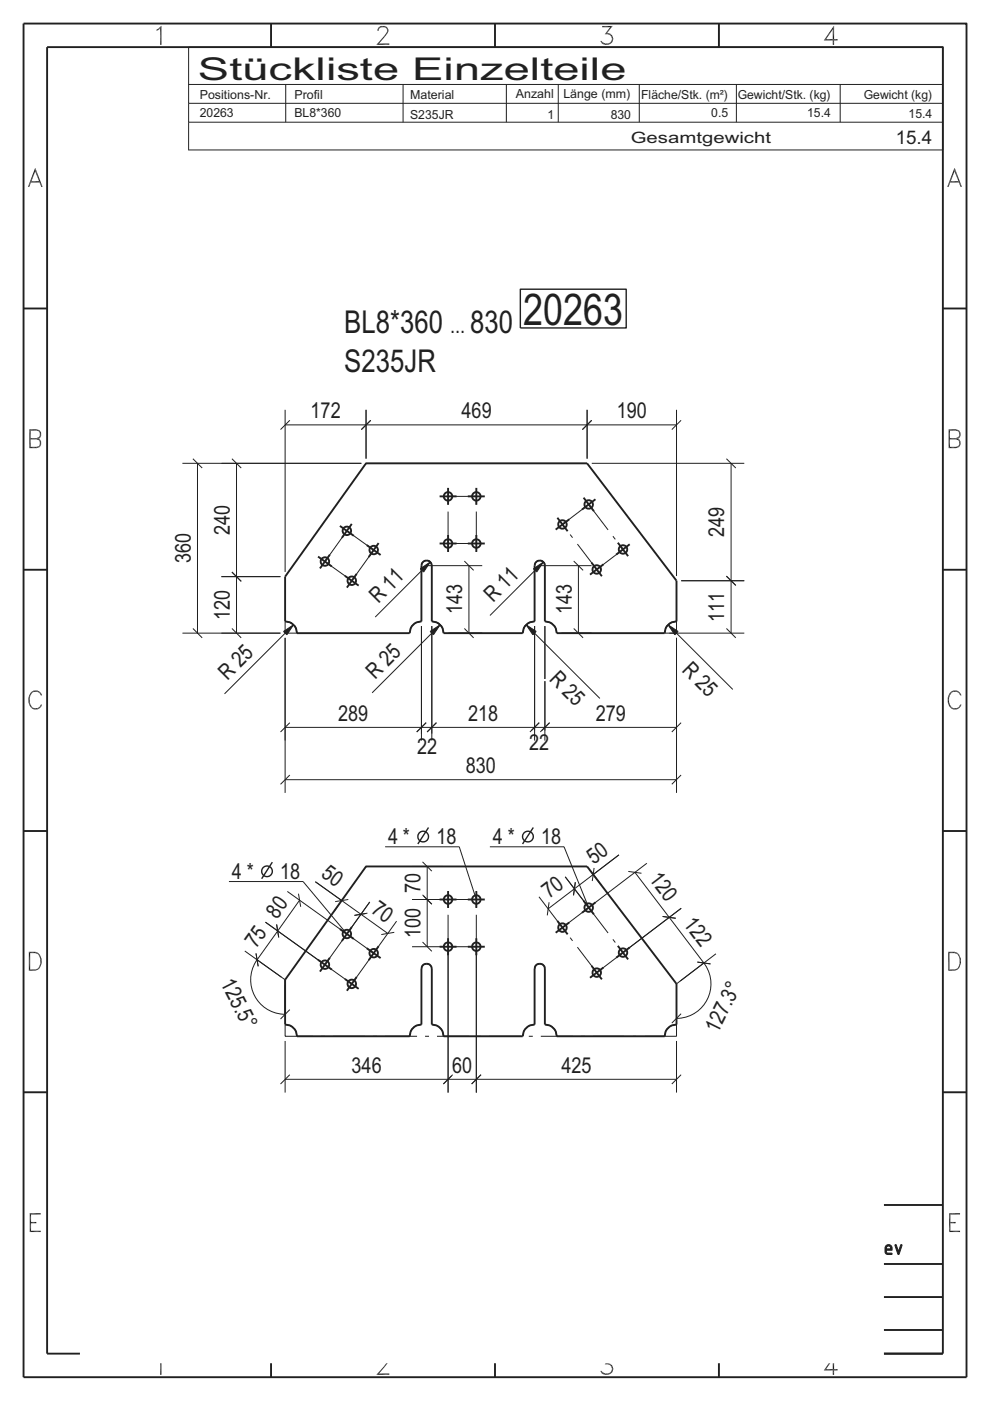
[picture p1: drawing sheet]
<svg xmlns="http://www.w3.org/2000/svg" width="210mm" height="297mm" viewBox="0 0 210 297" stroke-linecap="round" stroke-linejoin="round" font-family="sans-serif">
<g fill="none" stroke="#231f20" stroke-width=".4">
<path d="M5 5h200v287h-200zM10 10h190v277h-190zM152.5 5v5M77.6 98.2h46.9l19 24.9v8.6a2.52 2.52 0 0 0-2.5 2.5h-22.9a2.52 2.52 0 0 0-2.5-2.5v-11.8a1.09 1.09 0 0 0-1.1-1.1 1.09 1.09 0 0 0-1.1 1.1v11.8a2.52 2.52 0 0 0-2.5 2.5h-16.8a2.52 2.52 0 0 0-2.5-2.5v-11.8a1.1 1.1 0 0 0-1.1-1.1 1.1 1.1 0 0 0-1.1 1.1v11.8a2.49 2.49 0 0 0-2.5 2.5h-23.9a2.52 2.52 0 0 0-2.5-2.5v-9.4zM67.5 118l2.9 2.1M70 117.6l-2.1 2.9M72.1 111.5l2.9 2.1M74.6 111.1l-2.1 2.9M77.8 115.6l2.9 2.1M80.3 115.1l-2.1 3M93.2 105.2h3.6M93.2 115.2h3.6"/>
<path d="M95 103.4v3.6M95 113.4v3.6M99.2 105.2h3.6M99.2 115.2h3.6M101 103.4v3.6M101 113.4v3.6M118.2 109.8l2.2 2.8M120.7 110.1l-2.8 2.2M123.8 105.5l2.2 2.9M125.5 119.3l2.2 2.9M126.3 105.9l-2.9 2.1M128 119.7l-2.9 2.1"/>
<path d="M131 115.1l2.2 2.8M133.6 115.4l-2.9 2.2M73.2 122.1l2.9 2.1M75.6 121.7l-2 2.9M72.1 197l2.9 2.1M74.6 196.6l-2.1 2.9M77.6 183.7h46.9l19 24.9v8.6a2.53 2.53 0 0 0-2.5 2.5h-22.9a2.53 2.53 0 0 0-2.5-2.5v-11.8a1.09 1.09 0 0 0-1.1-1.1 1.09 1.09 0 0 0-1.1 1.1v11.8a2.53 2.53 0 0 0-2.5 2.5h-16.8a2.52 2.52 0 0 0-2.5-2.5v-11.8a1.1 1.1 0 0 0-1.1-1.1 1.1 1.1 0 0 0-1.1 1.1v11.8a2.48 2.48 0 0 0-2.5 2.5h-23.9a2.53 2.53 0 0 0-2.5-2.5v-9.5zM93.2 190.7h3.6M95 188.9v3.6M95 198.9v3.6M99.2 190.7h3.6M101 188.9v3.6"/>
<path d="M101 198.9v3.6M118.2 195.2l2.2 2.9M120.7 195.6l-2.8 2.2M123.8 191l2.2 2.9M126.3 191.3l-2.9 2.2M67.5 203.5l2.9 2.1M70 203.1l-2.1 2.9M73.2 207.6l2.9 2.1M75.6 207.1l-2 3M77.8 201l2.9 2.1M80.3 200.6l-2.1 3M93.2 200.7h3.6"/>
<path d="M99.2 200.7h3.6M125.5 204.8l2.2 2.8M128 205.1l-2.9 2.2M131 200.5l2.2 2.9M133.6 200.9l-2.9 2.2M113 255.5v26.5M157 255.5v12.5M200 255.5h-180v31.5h180M113 268h87M113 275h87M157 275v7M20 282h180"/>
<circle cx="68.9" cy="119.1" r=".9"/>
<circle cx="73.6" cy="112.6" r=".9"/>
<circle cx="79.3" cy="116.6" r=".9"/>
<circle cx="95" cy="115.2" r=".9"/>
<circle cx="95" cy="105.2" r=".9"/>
<circle cx="101" cy="115.2" r=".9"/>
<circle cx="101" cy="105.2" r=".9"/>
<circle cx="119.3" cy="111.2" r=".9"/>
<circle cx="124.9" cy="107" r=".9"/>
<circle cx="132.1" cy="116.5" r=".9"/>
<circle cx="74.6" cy="123.1" r=".91"/>
<circle cx="126.6" cy="120.7" r=".9"/>
<circle cx="73.6" cy="198" r=".9"/>
<circle cx="95" cy="190.7" r=".9"/>
<circle cx="101" cy="190.7" r=".9"/>
<circle cx="119.3" cy="196.7" r=".9"/>
<circle cx="124.9" cy="192.4" r=".9"/>
<circle cx="68.9" cy="204.5" r=".9"/>
<circle cx="74.6" cy="208.6" r=".91"/>
<circle cx="79.3" cy="202.1" r=".9"/>
<circle cx="95" cy="200.7" r=".9"/>
<circle cx="101" cy="200.7" r=".9"/>
<circle cx="126.6" cy="206.2" r=".89"/>
<circle cx="132.1" cy="202" r=".9"/>
</g>
<g fill="none" stroke="#231f20" stroke-width=".21" stroke-dasharray="2.1 2.1" stroke-linecap="butt">
<path d="M89.5 119.5l-.1 .4M90.1 118.9l-.6 .6M90.5 118.8l-.4 .1M90.9 118.9l-.4-.1M91.5 119.5l-.6-.6M91.6 119.9l-.1-.4M113.5 119.5l-.1 .4M114.1 118.9l-.6 .6M114.5 118.8l-.4 .1M114.9 118.9l-.4-.1M115.5 119.5l-.6-.6M115.6 119.9l-.1-.4"/>
<path d="M61.4 131.9l-.9-.2M62.8 133.3a2.64 2.64 0 0 0-1.4-1.4M63 134.2l-.2-.9M87.1 133.3l-.2 .9M88.4 131.9a2.45 2.45 0 0 0-1.3 1.4M89.4 131.7l-1 .2M92.5 131.9l-.9-.2M93.9 133.3a2.64 2.64 0 0 0-1.4-1.4M94.1 134.2l-.2-.9M111.1 133.3l-.2 .9M112.4 131.9a2.64 2.64 0 0 0-1.3 1.4M113.4 131.7l-1 .2"/>
<path d="M116.5 131.9l-.9-.2M117.9 133.3a2.64 2.64 0 0 0-1.4-1.4M118.1 134.2l-.2-.9M141.2 133.3l-.2 .9M142.5 131.9a2.64 2.64 0 0 0-1.3 1.4M143.5 131.7l-1 .2M61.4 217.4l-.9-.2M62.8 218.8a2.64 2.64 0 0 0-1.4-1.4M63 219.7l-.2-.9M87.1 218.8l-.2 .9M88.4 217.4a2.45 2.45 0 0 0-1.3 1.4M89.4 217.2l-1 .2"/>
<path d="M89.5 205l-.1 .4M90.1 204.4l-.6 .6M90.5 204.3l-.4 .1M90.9 204.4l-.4-.1M91.5 205l-.6-.6M91.6 205.4l-.1-.4M92.5 217.4l-.9-.2M93.9 218.8a2.64 2.64 0 0 0-1.4-1.4M94.1 219.7l-.2-.9M111.1 218.8l-.2 .9M112.4 217.4a2.64 2.64 0 0 0-1.3 1.4M113.4 217.2l-1 .2"/>
<path d="M113.5 205l-.1 .4M114.1 204.4l-.6 .6M114.5 204.3l-.4 .1M114.9 204.4l-.4-.1M115.5 205l-.6-.6M115.6 205.4l-.1-.4M116.5 217.4l-.9-.2M117.9 218.8a2.64 2.64 0 0 0-1.4-1.4M118.1 219.7l-.2-.9M141.2 218.8l-.2 .9M142.5 217.4a2.64 2.64 0 0 0-1.3 1.4M143.5 217.2l-1 .2"/>
</g>
<g fill="none" stroke="#231f20" stroke-width=".21" stroke-dasharray="6.8 1.7 .8 1.7" stroke-linecap="butt">
<path d="M68.9 119.1l4.7-6.6M68.9 119.1l5.7 4M73.6 112.5l5.7 4.1M79.3 116.6l-4.7 6.5M95 115.2h6M95 105.2h6M95 115.2v-10M101 115.2v-10M119.3 111.2l5.6-4.2M124.9 107l7.2 9.5M132.1 116.5l-5.5 4.2M60.5 131.7v2.5"/>
<path d="M63 134.2h-2.5M126.6 120.7l-7.3-9.5M141 134.2h2.5M143.5 131.4v2.8M73.6 198l5.7 4.1M95 190.7h6M119.3 196.7l5.6-4.3M124.9 192.4l7.2 9.6M60.5 217.2v2.5M68.9 204.5l4.7-6.5M68.9 204.5l5.7 4.1M79.3 202.1l-4.7 6.5"/>
<path d="M95 200.7v-10M95 200.7h6M101 200.7v-10M126.6 206.2l-7.3-9.5M132.1 202l-5.5 4.2M143.5 219.7h-83M143.5 216.9v2.8"/>
</g>
<path d="M40 17.9h160M60.6 17.9v8M85.5 17.9v8M107.4 17.9v8M118.4 17.9v8M135.6 17.9v8M156.2 17.9v8M178.2 17.9v8M40 21.9h160M40 25.9h160M40.1 31.8h159.9v-21.8h-160v21.9" fill="none" stroke="#231f20" stroke-width=".21"/>
<g fill="#231f20">
<path d="M176.9 8.3h.8v.3z"/>
<path d="M176.9 8.3l.8 .3h-.8z"/>
<path d="M175.2 8.3h1.4v.3z"/>
<path d="M174.7 8.6l.5-.3 1.4 .3z"/>
<path d="M176.8 5.5l-.2 .7-1.9 2.4z"/>
<path d="M176.6 6.2l-1.4 2.1-.5 .3z"/>
<path d="M176.6 8.3h.3v.3z"/>
</g>
<path d="M176.7 5.5v2.8" fill="none" stroke="#231f20" stroke-width=".21"/>
<path d="M176.8 5.5v2.8" fill="none" stroke="#231f20" stroke-width=".28"/>
<g fill="#231f20">
<path d="M176.6 8.3l.3 .3h-.3z"/>
<path d="M176.9 8.6v.9h-.3z"/>
<path d="M176.6 8.6h.3l-.3 .9z"/>
</g>
<path d="M200 65.4h5" fill="none" stroke="#231f20" stroke-width=".4"/>
<g fill="#231f20">
<path d="M201.5 38.7l-.3 .9h-.3z"/>
<path d="M201.7 38.4l-.8 1.2z"/>
<path d="M201.7 38.4h1.6l.1 .3z"/>
<path d="M201.7 38.4l1.7 .3h-1.9z"/>
<path d="M202.4 35.6l.1 .7-1.6 3.3z"/>
<path d="M202.5 36.3l-.8 2.1-.8 1.2z"/>
<path d="M202.4 35.6l1.6 4z"/>
<path d="M202.4 35.6l1.6 4-.7-1.2z"/>
<path d="M202.4 35.6l.9 2.8-.8-2.1z"/>
<path d="M203.3 38.4l.7 1.2z"/>
<path d="M203.4 38.7l.6 .9h-.2z"/>
</g>
<path d="M200 120.8h5" fill="none" stroke="#231f20" stroke-width=".4"/>
<g fill="#231f20">
<path d="M203.5 92.4h.2l-.4 .3z"/>
<path d="M203.3 92.7l.4-.3-.2 .4z"/>
<path d="M203.3 92.7l.2 .1-.2 .2z"/>
<path d="M202.7 92.9l.6 .1z"/>
<path d="M202.7 92.9l.6-.2v.3z"/>
<path d="M203.2 93l.3 .7z"/>
<path d="M203.2 93l.1 .1 .2 .6z"/>
<path d="M203.3 93.1l.2 .2v.4z"/>
<path d="M203.5 93.3l.2 .4h-.2z"/>
<path d="M203.7 93.7v.5h-.2z"/>
<path d="M203.5 93.7h.2l-.2 .5z"/>
<path d="M203.5 94.2h.2l-.4 .4z"/>
<path d="M203.3 94.6l.4-.4-.2 .4z"/>
<path d="M202.8 95l.7-.4z"/>
<path d="M202.7 94.7l.8-.1-.7 .4z"/>
<path d="M202.7 94.7l.8-.1z"/>
<path d="M201.2 95l.3-.3 1.3 .3z"/>
<path d="M201.5 94.7h1.2l.1 .3z"/>
<path d="M201.5 93.2v1.5l-.3 .3z"/>
</g>
<path d="M201.3 92.9v2.1" fill="none" stroke="#231f20" stroke-width=".28"/>
<g fill="#231f20">
<path d="M201.5 92.9l1.7 .1z"/>
<path d="M201.5 92.9l1.7 .1-.5 .2z"/>
<path d="M201.5 92.9l1.2 .3h-1.2z"/>
<path d="M202.7 93.2l.5-.2 .1 .3z"/>
</g>
<path d="M201.3 91v4" fill="none" stroke="#231f20" stroke-width=".28"/>
<g fill="#231f20">
<path d="M201.2 91l.3 .3v1.6z"/>
<path d="M201.2 91h1.6l-.1 .3z"/>
<path d="M201.2 91l1.5 .3h-1.2z"/>
<path d="M202.8 91l.7 .4z"/>
<path d="M202.8 91l.7 .4-.2 .1z"/>
<path d="M202.8 91l.5 .5-.6-.2z"/>
<path d="M203.5 91.4l.2 .4h-.2z"/>
<path d="M203.3 91.5l.2-.1v.4z"/>
<path d="M203.7 91.8v.6h-.2z"/>
<path d="M203.5 91.8h.2l-.2 .6z"/>
</g>
<path d="M200 176.2h5" fill="none" stroke="#231f20" stroke-width=".4"/>
<g fill="#231f20">
<path d="M203.6 149.4h.3l-.4 .4z"/>
<path d="M203.5 149.8l.4-.4-.2 .4z"/>
<path d="M203.3 150l.4-.2-.4 .4z"/>
<path d="M203.5 149.8h.2l-.4 .2z"/>
<path d="M202.9 150.1l.4 .1-.4 .2z"/>
<path d="M202.9 150.1l.4-.1v.2z"/>
<path d="M202.2 150.1l.7 .3h-.7z"/>
<path d="M202.2 150.1h.7v.3z"/>
<path d="M201.8 150l.4 .4-.4-.2z"/>
<path d="M201.8 150l.4 .1v.3z"/>
<path d="M201.2 149.5l.6 .7z"/>
<path d="M201.2 149.5l.3-.1 .3 .8z"/>
<path d="M201.5 149.4l.3 .6v.2z"/>
<path d="M201 148.9h.3l-.1 .6z"/>
<path d="M201.3 148.9l.2 .5-.3 .1z"/>
<path d="M201 147.9l.3 .1-.3 .9z"/>
<path d="M201.3 148v.9h-.3z"/>
<path d="M201.2 147.4h.3l-.5 .5z"/>
<path d="M201.5 147.4l-.2 .6-.3-.1z"/>
<path d="M201.8 146.6l-.6 .8z"/>
<path d="M201.8 146.6v.3l-.6 .5z"/>
<path d="M201.2 147.4l.6-.5-.3 .5z"/>
<path d="M201.8 146.6l.4-.2v.3z"/>
<path d="M201.8 146.6l.4 .1-.4 .2z"/>
<path d="M202.2 146.4h.7v.3z"/>
<path d="M202.2 146.4l.7 .3h-.7z"/>
<path d="M202.9 146.4l.4 .2v.3z"/>
<path d="M202.9 146.4l.4 .5-.4-.2z"/>
<path d="M203.3 146.6l.4 .4h-.2z"/>
<path d="M203.3 146.6l.2 .4-.2-.1z"/>
<path d="M203.7 147l.2 .4h-.3z"/>
<path d="M203.5 147h.2l-.1 .4z"/>
</g>
<path d="M200 231.6h5" fill="none" stroke="#231f20" stroke-width=".4"/>
<g fill="#231f20">
<path d="M203.5 204.3h.3l-.4 .5z"/>
<path d="M203.8 204.3l-.4 .9v-.4z"/>
<path d="M203.4 204.8v.4h-.2z"/>
<path d="M203 205.4l.4-.2-.3 .4z"/>
<path d="M203 205.4l.2-.2h.2z"/>
<path d="M202.5 205.5l.6 .1-.6 .2z"/>
<path d="M202.5 205.5l.5-.1 .1 .2z"/>
<path d="M201.1 205.8l.3-.3 1.1 .3z"/>
<path d="M201.4 205.5h1.1v.3z"/>
</g>
<path d="M201.3 201.8v4" fill="none" stroke="#231f20" stroke-width=".25"/>
<g fill="#231f20">
<path d="M201.1 201.8h1.4v.3z"/>
<path d="M201.1 201.8l1.4 .3h-1.1z"/>
<path d="M202.5 201.8l.6 .2-.1 .3z"/>
<path d="M202.5 201.8l.5 .5-.5-.2z"/>
<path d="M203.1 202l.3 .4h-.2z"/>
<path d="M203.1 202l.1 .4-.2-.1z"/>
<path d="M203.2 202.4h.2v.4z"/>
<path d="M203.4 202.4l.4 .9h-.3z"/>
<path d="M203.4 202.4l.1 .9-.1-.5z"/>
<path d="M203.8 203.3v1h-.3z"/>
<path d="M203.5 203.3h.3l-.3 1z"/>
</g>
<path d="M201.3 261.1h2.3" fill="none" stroke="#231f20" stroke-width=".28"/>
<path d="M201.6 259.4v1.5l-.3 .3z" fill="#231f20"/>
<path d="M201.4 259.1v2.1" fill="none" stroke="#231f20" stroke-width=".25"/>
<g fill="#231f20">
<path d="M201.6 259.1h1.1v.3z"/>
<path d="M201.6 259.1l1.1 .3h-1.1z"/>
</g>
<path d="M201.4 257.2v4" fill="none" stroke="#231f20" stroke-width=".25"/>
<path d="M201.3 257.2l.3 .3v1.6z" fill="#231f20"/>
<path d="M201.3 257.4h2.3" fill="none" stroke="#231f20" stroke-width=".28"/>
<path d="M105 5v5" fill="none" stroke="#231f20" stroke-width=".4"/>
<path d="M127.7 5.5l1.7 .3h-1.7z" fill="#231f20"/>
<path d="M127.7 5.6h2.2" fill="none" stroke="#231f20" stroke-width=".28"/>
<g fill="#231f20">
<path d="M128.8 7h.1v.3z"/>
<path d="M128.3 7.3l.5-.3 .1 .3z"/>
<path d="M129.4 5.8l.5-.3-1.6 1.8z"/>
<path d="M129.9 5.5l-1.1 1.5-.5 .3z"/>
<path d="M128.9 7l.6 .2-.2 .2z"/>
<path d="M128.9 7l.4 .4-.4-.1z"/>
<path d="M129.5 7.2v.4l-.2-.2z"/>
<path d="M129.5 7.2l.4 .4-.2 .2z"/>
<path d="M129.5 7.2l.2 .6z"/>
<path d="M129.9 7.6l.2 .5h-.3z"/>
<path d="M129.9 7.6l-.1 .5-.1-.3z"/>
<path d="M129.8 8.1h.3l-.3 .2z"/>
<path d="M130.1 8.1l-.2 .8z"/>
<path d="M130.1 8.1l-.2 .8-.2-.2z"/>
<path d="M129.8 8.3l.3-.2-.4 .6z"/>
<path d="M129.5 8.9h.4l-.4 .4z"/>
<path d="M129.7 8.7l.2 .2h-.4z"/>
<path d="M129.3 9.1l.2-.2v.4z"/>
<path d="M128.9 9.2l.6 .1-.6 .2z"/>
<path d="M128.9 9.2l.4-.1 .2 .2z"/>
<path d="M128.4 9.2l.5 .3h-.6z"/>
<path d="M128.4 9.2h.5v.3z"/>
<path d="M127.6 9.1l.7 .4z"/>
<path d="M127.6 9.1l.2-.2 .5 .6z"/>
<path d="M127.8 8.9l.6 .3-.1 .3z"/>
<path d="M127.3 8.7h.3v.4z"/>
<path d="M127.6 8.7l.2 .2-.2 .2z"/>
</g>
<path d="M57.5 5v5" fill="none" stroke="#231f20" stroke-width=".4"/>
<g fill="#231f20">
<path d="M80.1 6.5l.2-.2v.2z"/>
<path d="M80.1 6.3h.2l-.2 .2z"/>
<path d="M80.2 5.9l.3-.2-.4 .6z"/>
<path d="M80.5 5.7v.2l-.4 .4z"/>
<path d="M80.1 6.3l.4-.4-.2 .4z"/>
<path d="M80.5 5.7l.3-.2 .1 .3z"/>
<path d="M80.5 5.7l.4 .1-.4 .1z"/>
<path d="M80.8 5.5h.8v.3z"/>
<path d="M80.8 5.5l.8 .3h-.7z"/>
<path d="M81.6 5.5l.6 .4z"/>
<path d="M81.6 5.5l.6 .4h-.3z"/>
<path d="M81.6 5.5l.3 .4-.3-.1z"/>
<path d="M82.2 5.9l.2 .4h-.3z"/>
<path d="M81.9 5.9h.3l-.1 .4z"/>
<path d="M82.4 6.3v.4l-.3-.1z"/>
<path d="M82.1 6.3h.3l-.3 .3z"/>
<path d="M81.9 7l.5-.3-.2 .3z"/>
<path d="M82.1 6.6l.3 .1-.5 .3z"/>
<path d="M81.4 7.7l.8-.7-.6 .8z"/>
<path d="M81.9 7h.3l-.8 .7z"/>
</g>
<path d="M79.8 9.4h2.8" fill="none" stroke="#231f20" stroke-width=".28"/>
<g fill="#231f20">
<path d="M81.4 7.7l.2 .1-1.8 1.7z"/>
<path d="M79.8 9.5l1.8-1.7-1.2 1.4z"/>
<path d="M33.2 6.5l.8-.5z"/>
<path d="M33.2 6.3l.8-.3-.8 .5z"/>
<path d="M33.2 6.3l.8-.3z"/>
<path d="M33.6 6.1l.6-.6-.2 .5z"/>
</g>
<path d="M34.1 5.5v4M34.2 5.5v4" fill="none" stroke="#231f20" stroke-width=".21"/>
<path d="M34.1 5.5v4" fill="none" stroke="#231f20" stroke-width=".28"/>
<path d="M152.5 287v5" fill="none" stroke="#231f20" stroke-width=".4"/>
<g fill="#231f20">
<path d="M176.9 290.3h.8v.3z"/>
<path d="M176.9 290.3l.8 .3h-.8z"/>
<path d="M175.2 290.3h1.4v.3z"/>
<path d="M174.7 290.6l.5-.3 1.4 .3z"/>
<path d="M176.8 287.5l-.2 .7-1.9 2.4z"/>
<path d="M176.6 288.2l-1.4 2.1-.5 .3z"/>
<path d="M176.6 290.3h.3v.3z"/>
</g>
<path d="M176.7 287.5v2.8" fill="none" stroke="#231f20" stroke-width=".21"/>
<path d="M176.8 287.5v2.8" fill="none" stroke="#231f20" stroke-width=".28"/>
<g fill="#231f20">
<path d="M176.6 290.3l.3 .3h-.3z"/>
<path d="M176.9 290.6v.9h-.3z"/>
<path d="M176.6 290.6h.3l-.3 .9z"/>
</g>
<path d="M105 287v5" fill="none" stroke="#231f20" stroke-width=".4"/>
<path d="M127.7 287.5l1.7 .3h-1.7z" fill="#231f20"/>
<path d="M127.7 287.6h2.2" fill="none" stroke="#231f20" stroke-width=".28"/>
<g fill="#231f20">
<path d="M128.8 289h.1v.3z"/>
<path d="M128.3 289.3l.5-.3 .1 .3z"/>
<path d="M129.4 287.8l.5-.3-1.6 1.8z"/>
<path d="M129.9 287.5l-1.1 1.5-.5 .3z"/>
<path d="M128.9 289l.6 .2-.2 .2z"/>
<path d="M128.9 289l.4 .4-.4-.1z"/>
<path d="M129.3 289.4l.2-.2v.3z"/>
<path d="M129.5 289.2l.4 .4-.2 .2z"/>
<path d="M129.5 289.2l.2 .6z"/>
<path d="M129.9 289.6l.2 .5-.3 .1z"/>
<path d="M129.9 289.6l-.1 .6-.1-.4z"/>
<path d="M129.8 290.2l.3-.1-.3 .2z"/>
<path d="M130.1 290.1l-.2 .8z"/>
<path d="M130.1 290.1l-.2 .8-.2-.2z"/>
<path d="M129.8 290.3l.3-.2-.4 .6z"/>
<path d="M129.5 290.9h.4l-.4 .4z"/>
<path d="M129.7 290.7l.2 .2h-.4z"/>
<path d="M129.3 291.1l.2-.2v.4z"/>
<path d="M128.9 291.2l.6 .1-.6 .2z"/>
<path d="M128.9 291.2l.4-.1 .2 .2z"/>
<path d="M128.4 291.2l.5 .3h-.6z"/>
<path d="M128.4 291.2h.5v.3z"/>
<path d="M127.6 291.1l.7 .4z"/>
<path d="M127.6 291.1l.2-.2 .5 .6z"/>
<path d="M127.8 290.9l.6 .3-.1 .3z"/>
<path d="M127.3 290.7h.3v.4z"/>
<path d="M127.6 290.7l.2 .2-.2 .2z"/>
</g>
<path d="M57.5 287v5" fill="none" stroke="#231f20" stroke-width=".4"/>
<g fill="#231f20">
<path d="M80.1 288.5l.2-.2v.2z"/>
<path d="M80.1 288.3h.2l-.2 .2z"/>
<path d="M80.2 287.9l.3-.2-.4 .6z"/>
<path d="M80.5 287.7v.2l-.4 .4z"/>
<path d="M80.1 288.3l.4-.4-.2 .4z"/>
<path d="M80.5 287.7l.3-.2 .1 .3z"/>
<path d="M80.5 287.7l.4 .1-.4 .1z"/>
<path d="M80.8 287.5h.8v.3z"/>
<path d="M80.8 287.5l.8 .3h-.7z"/>
<path d="M81.6 287.5l.6 .4z"/>
<path d="M81.6 287.5l.6 .4h-.3z"/>
<path d="M81.6 287.5l.3 .4-.3-.1z"/>
<path d="M82.2 287.9l.2 .4h-.3z"/>
<path d="M81.9 287.9h.3l-.1 .4z"/>
<path d="M82.4 288.3v.4l-.3-.1z"/>
<path d="M82.1 288.3h.3l-.3 .3z"/>
<path d="M81.9 289l.5-.3-.2 .4z"/>
<path d="M82.1 288.6l.3 .1-.5 .3z"/>
<path d="M81.4 289.8l.8-.7-.6 .7z"/>
<path d="M81.9 289l.3 .1-.8 .7z"/>
</g>
<path d="M79.8 291.3h2.8" fill="none" stroke="#231f20" stroke-width=".28"/>
<g fill="#231f20">
<path d="M81.4 289.8h.2l-1.8 1.7z"/>
<path d="M79.8 291.5l1.8-1.7-1.2 1.4z"/>
<path d="M33.2 288.5l.8-.5z"/>
<path d="M33.2 288.2l.8-.2-.8 .5z"/>
<path d="M33.2 288.2l.8-.2z"/>
<path d="M33.6 288.1l.6-.6-.2 .5z"/>
</g>
<path d="M34.1 287.5v4M34.2 287.5v4" fill="none" stroke="#231f20" stroke-width=".21"/>
<path d="M34.1 287.5v4" fill="none" stroke="#231f20" stroke-width=".28"/>
<path d="M5 65.4h5" fill="none" stroke="#231f20" stroke-width=".4"/>
<g fill="#231f20">
<path d="M6.6 38.7l-.4 .9h-.3z"/>
<path d="M6.7 38.4l-.8 1.2z"/>
<path d="M6.7 38.4h1.6l.1 .3z"/>
<path d="M6.7 38.4l1.7 .3h-1.8z"/>
<path d="M7.5 35.6v.7l-1.6 3.3z"/>
<path d="M7.5 36.3l-.8 2.1-.8 1.2z"/>
<path d="M7.5 35.6l1.5 4z"/>
<path d="M7.5 35.6l1.5 4-.7-1.2z"/>
<path d="M7.5 35.6l.8 2.8-.8-2.1z"/>
<path d="M8.3 38.4l.7 1.2z"/>
<path d="M8.4 38.7l.6 .9h-.2z"/>
</g>
<path d="M5 120.8h5" fill="none" stroke="#231f20" stroke-width=".4"/>
<g fill="#231f20">
<path d="M8.4 92.4h.3l-.4 .3z"/>
<path d="M8.3 92.7l.4-.3-.2 .4z"/>
<path d="M8.3 92.7l.2 .1-.2 .2z"/>
<path d="M7.7 92.9l.6 .1z"/>
<path d="M7.7 92.9l.6-.2v.3z"/>
<path d="M8.2 93l.2 .7z"/>
<path d="M8.2 93l.1 .1 .1 .6z"/>
<path d="M8.3 93.1l.2 .2-.1 .4z"/>
<path d="M8.5 93.3l.2 .4h-.3z"/>
<path d="M8.7 93.7v.5h-.3z"/>
<path d="M8.4 93.7h.3l-.3 .5z"/>
<path d="M8.4 94.2h.3l-.4 .4z"/>
<path d="M8.3 94.6l.4-.4-.2 .4z"/>
<path d="M7.8 95l.7-.4z"/>
<path d="M7.7 94.7l.8-.1-.7 .4z"/>
<path d="M7.7 94.7l.8-.1z"/>
<path d="M6.2 95l.3-.3 1.3 .3z"/>
<path d="M6.5 94.7h1.2l.1 .3z"/>
<path d="M6.5 93.2v1.5l-.3 .3z"/>
</g>
<path d="M6.4 92.9v2.1" fill="none" stroke="#231f20" stroke-width=".28"/>
<g fill="#231f20">
<path d="M6.5 92.9l1.7 .1z"/>
<path d="M6.5 92.9l1.7 .1-.5 .2z"/>
<path d="M6.5 92.9l1.2 .3h-1.2z"/>
<path d="M7.7 93.2l.5-.2 .1 .3z"/>
</g>
<path d="M6.4 91v4" fill="none" stroke="#231f20" stroke-width=".28"/>
<g fill="#231f20">
<path d="M6.2 91l.3 .3v1.6z"/>
<path d="M6.2 91h1.6l-.1 .3z"/>
<path d="M6.2 91l1.5 .3h-1.2z"/>
<path d="M7.8 91l.7 .4z"/>
<path d="M7.8 91l.7 .4-.2 .1z"/>
<path d="M7.8 91l.5 .5-.6-.2z"/>
<path d="M8.5 91.4l.2 .4h-.3z"/>
<path d="M8.3 91.5l.2-.1-.1 .4z"/>
<path d="M8.7 91.8v.6h-.3z"/>
<path d="M8.4 91.8h.3l-.3 .6z"/>
</g>
<path d="M5 176.2h5" fill="none" stroke="#231f20" stroke-width=".4"/>
<g fill="#231f20">
<path d="M8.7 149.4h.2l-.4 .4z"/>
<path d="M8.5 149.8l.4-.4-.2 .4z"/>
<path d="M8.3 150l.4-.2-.4 .4z"/>
<path d="M8.5 149.8h.2l-.4 .2z"/>
<path d="M7.9 150.1l.4 .1-.3 .2z"/>
<path d="M7.9 150.1l.4-.1v.2z"/>
<path d="M7.2 150.1l.8 .3h-.8z"/>
<path d="M7.2 150.1h.7l.1 .3z"/>
<path d="M6.8 150l.4 .4-.4-.2z"/>
<path d="M6.8 150l.4 .1v.3z"/>
<path d="M6.2 149.5l.6 .7z"/>
<path d="M6.2 149.5l.3-.1 .3 .8z"/>
<path d="M6.5 149.4l.3 .6v.2z"/>
<path d="M6 148.9h.3l-.1 .6z"/>
<path d="M6.3 148.9l.2 .5-.3 .1z"/>
<path d="M6 147.9l.3 .1-.3 .9z"/>
<path d="M6.3 148v.9h-.3z"/>
<path d="M6.2 147.4h.3l-.5 .5z"/>
<path d="M6.5 147.4l-.2 .6-.3-.1z"/>
<path d="M6.8 146.6l-.6 .8z"/>
<path d="M6.8 146.6v.3l-.6 .5z"/>
<path d="M6.2 147.4l.6-.5-.3 .5z"/>
<path d="M6.8 146.6l.4-.2v.3z"/>
<path d="M6.8 146.6l.4 .1-.4 .2z"/>
<path d="M7.2 146.4h.8l-.1 .3z"/>
<path d="M7.2 146.4l.7 .3h-.7z"/>
<path d="M8 146.4l.3 .2v.3z"/>
<path d="M8 146.4l.3 .5-.4-.2z"/>
<path d="M8.3 146.6l.4 .4h-.2z"/>
<path d="M8.3 146.6l.2 .4-.2-.1z"/>
<path d="M8.7 147l.2 .4h-.2z"/>
<path d="M8.5 147h.2v.4z"/>
</g>
<path d="M5 231.6h5" fill="none" stroke="#231f20" stroke-width=".4"/>
<g fill="#231f20">
<path d="M8.6 204.3h.2l-.4 .5z"/>
<path d="M8.8 204.3l-.4 .9v-.4z"/>
<path d="M8.4 204.8v.4h-.2z"/>
<path d="M8 205.4l.4-.2-.4 .4z"/>
<path d="M8 205.4l.2-.2h.2z"/>
<path d="M7.5 205.5l.5 .1-.5 .2z"/>
<path d="M7.5 205.5l.5-.1v.2z"/>
<path d="M6.1 205.8l.3-.3 1.1 .3z"/>
<path d="M6.4 205.5h1.1v.3z"/>
</g>
<path d="M6.3 201.8v4" fill="none" stroke="#231f20" stroke-width=".28"/>
<g fill="#231f20">
<path d="M6.1 201.8h1.4v.3z"/>
<path d="M6.1 201.8l1.4 .3h-1.1z"/>
<path d="M7.5 201.8l.5 .2v.3z"/>
<path d="M7.5 201.8l.5 .5-.5-.2z"/>
<path d="M8 202l.4 .4h-.2z"/>
<path d="M8 202l.2 .4-.2-.1z"/>
<path d="M8.2 202.4h.2v.4z"/>
<path d="M8.4 202.4l.4 .9h-.2z"/>
<path d="M8.4 202.4l.2 .9-.2-.5z"/>
<path d="M8.8 203.3v1h-.2z"/>
<path d="M8.6 203.3h.2l-.2 1z"/>
</g>
<path d="M6.3 261.1h2.3" fill="none" stroke="#231f20" stroke-width=".28"/>
<path d="M6.6 259.4v1.5l-.3 .3z" fill="#231f20"/>
<path d="M6.4 259.1v2.1" fill="none" stroke="#231f20" stroke-width=".28"/>
<g fill="#231f20">
<path d="M6.6 259.1h1.1v.3z"/>
<path d="M6.6 259.1l1.1 .3h-1.1z"/>
</g>
<path d="M6.4 257.2v4" fill="none" stroke="#231f20" stroke-width=".28"/>
<path d="M6.3 257.2l.3 .3v1.6z" fill="#231f20"/>
<path d="M6.3 257.4h2.3" fill="none" stroke="#231f20" stroke-width=".28"/>
<path d="M38.7 98.2h37.9M40.9 97.3l2 1.9M41.9 98.2v36M38.7 134.2h20.8M40.9 133.2l2 2" fill="none" stroke="#231f20" stroke-width=".21"/>
<path d="M114.4 119.9h11.1M121.7 119l2 1.9M122.7 119.9v14.3M119.1 134.2h6.4M121.7 133.2l2 2" fill="none" stroke="#231f20" stroke-width=".21"/>
<path d="M90.4 119.9h11.9M98.5 119l2 1.9M99.5 119.9v14.3M95.1 134.2h7.2M98.5 133.2l2 2" fill="none" stroke="#231f20" stroke-width=".21"/>
<path d="M60.5 135.2v32.9M143.5 135.2v32.9M60.5 165.3h83M61.5 164.3l-2 2M144.5 164.3l-2 2" fill="none" stroke="#231f20" stroke-width=".21"/>
<path d="M60.5 135.2v21.8M89.4 132.7v22.9M60.5 154.2h28.9M61.5 153.2l-2 2M90.4 153.2l-2 2" fill="none" stroke="#231f20" stroke-width=".21"/>
<path d="M89.4 132.7v24.3M91.6 132.7v24.3M89.4 154.2h2.2M90.4 153.2l-2 2M92.6 153.2l-2 2" fill="none" stroke="#231f20" stroke-width=".21"/>
<path d="M91.6 132.7v22.9M113.4 132.7v22.2M91.6 154.2h21.8M92.6 153.2l-2 2M114.4 153.2l-1.7 1.7" fill="none" stroke="#231f20" stroke-width=".21"/>
<path d="M113.4 132.7v24.3M115.6 132.7v11.3M113.4 154.2h2.2M114.4 153.2l-2 2M115.6 144.4v12.6M116.6 153.2l-2 2" fill="none" stroke="#231f20" stroke-width=".21"/>
<path d="M115.6 132.7v11.3M143.5 135.2v21.8M115.6 154.2h27.9M115.6 144.4v10.5M116.6 153.2l-1.7 1.7M144.5 153.2l-2 2" fill="none" stroke="#231f20" stroke-width=".21"/>
<path d="M60.5 90.1h17.1M60.5 86.9v34.4M61.5 89.1l-2 2M77.6 86.9v10.3M78.6 89.1l-2 2" fill="none" stroke="#231f20" stroke-width=".21"/>
<path d="M77.6 90.1h46.9M77.6 86.9v10.3M78.6 89.1l-2 2M124.5 86.9v10.3M125.5 89.1l-2 2" fill="none" stroke="#231f20" stroke-width=".21"/>
<path d="M124.5 90.1h19M124.5 86.9v10.3M125.5 89.1l-2 2M143.5 86.9v35.2M144.5 89.1l-2 2" fill="none" stroke="#231f20" stroke-width=".21"/>
<path d="M142 134.2h15.9M144.5 123.1h13.4M154.1 133.2l2 2M154.1 122.2l2 1.9M155.1 123.1v11.1" fill="none" stroke="#231f20" stroke-width=".21"/>
<path d="M125.5 98.2h32.4M154.1 97.3l2 1.9M155.1 98.2v24.9M144.5 123.1h13.4M154.1 122.2l2 1.9" fill="none" stroke="#231f20" stroke-width=".21"/>
<path d="M47 134.2h12.5M47 122.3h12.5M49.2 133.2l2 2M49.2 121.3l2 2M50.2 122.3v11.9" fill="none" stroke="#231f20" stroke-width=".21"/>
<path d="M47 98.2h29.6M49.2 97.3l2 1.9M50.2 98.2v24.1M47 122.3h12.5M49.2 121.3l2 2" fill="none" stroke="#231f20" stroke-width=".21"/>
<path d="M60.1 133.9l2.2-1.4-1.5 2.1zM61.4 131.9l.8 .6 .6 .8" fill="none" stroke="#231f20" stroke-width=".21"/>
<path d="M60.1 133.9l2.2-1.4-1.5 2.1z" fill="#231f20"/>
<path d="M90.9 118.9l.6 .6M62.3 132.5l-14.7 14.6M89.1 120.6l2.1-1.4-1.3 2.1z" fill="none" stroke="#231f20" stroke-width=".21"/>
<path d="M89.1 120.6l2.1-1.4-1.3 2.1z" fill="#231f20"/>
<path d="M91.2 119.2l-11.6 11.6M91.2 133.9l2.1-1.4-1.4 2.1zM92.5 131.9l.8 .6 .6 .8" fill="none" stroke="#231f20" stroke-width=".21"/>
<path d="M91.2 133.9l2.1-1.4-1.4 2.1z" fill="#231f20"/>
<path d="M93.3 132.5l-14.4 14.4M111.6 132.5l2.1 1.4-.7 .7zM112.4 131.9l-.8 .6-.5 .8" fill="none" stroke="#231f20" stroke-width=".21"/>
<path d="M111.6 132.5l2.1 1.4-.7 .7z" fill="#231f20"/>
<path d="M114.9 118.9l.6 .6M111.6 132.5l15.6 15.6M113.1 120.6l2.2-1.4-1.5 2.1z" fill="none" stroke="#231f20" stroke-width=".21"/>
<path d="M113.1 120.6l2.2-1.4-1.5 2.1z" fill="#231f20"/>
<path d="M115.3 119.2l-11.4 11.3M141.7 132.5l2.1 1.4-.7 .7zM142.5 131.9l-.8 .6-.5 .8" fill="none" stroke="#231f20" stroke-width=".21"/>
<path d="M141.7 132.5l2.1 1.4-.7 .7z" fill="#231f20"/>
<path d="M141.7 132.5l13.7 13.7M144.5 214.9l-2 2M147.9 204l2.8 .4M149.3 204.2a7.3 7.3 0 0 1 .7 7.6 7.3 7.3 0 0 1-6.5 4.1v-6.3" fill="none" stroke="#231f20" stroke-width=".21"/>
<path d="M110.4 61.3h22.4v8.2h-22.4z" fill="none" stroke="#231f20" stroke-width=".3"/>
<path d="M54.3 202.2l.5 2.7M54.5 203.5a7.3 7.3 0 0 0 6 11.6v-6.4M61.5 214.1l-2 1.9M149.3 204.2l-5.8 4.4v7.3" fill="none" stroke="#231f20" stroke-width=".21"/>
<path d="M87.4 190.7h6.6M89.6 199.7l2 2M89.9 190l1.7 1.7M90.6 190.7v10M54.5 203.5l6 4.2v7.4M87.4 200.7h6.6" fill="none" stroke="#231f20" stroke-width=".21"/>
<path d="M87.4 190.7h6.6M87.4 183.7h6.6M89.6 189.7l2 2M89.6 182.7l2 2M90.6 183.7v7" fill="none" stroke="#231f20" stroke-width=".21"/>
<path d="M114.3 190.1l4.4 5.8M116.5 191.3l-.4 2.8M119.9 185.9l4.4 5.7M121.8 188.4l-5.5 4.3M122 187l-.4 2.8" fill="none" stroke="#231f20" stroke-width=".21"/>
<path d="M119.9 185.9l4.4 5.7M122 187l-.4 2.8M125.1 184.5l2.4 3.1M125.8 185.4l-4 3M126 184l-.4 2.8" fill="none" stroke="#231f20" stroke-width=".21"/>
<path d="M131.3 181.3l-5.5 4.1M133.3 184.8l2.8 .3M134.7 185l7.2 9.5M137.2 183l-11.5 8.8M140.5 194.3l2.8 .4M144.5 192.6l-11.6 8.8" fill="none" stroke="#231f20" stroke-width=".21"/>
<path d="M140.5 194.3l2.8 .4M141.9 194.5l7.4 9.7M144.5 192.6l-11.6 8.8M147.9 204l2.8 .4M151.8 202.2l-7.5 5.8" fill="none" stroke="#231f20" stroke-width=".21"/>
<path d="M95 201.7v29.9M60.5 228.8h34.5M60.5 220.7v10.9M61.5 227.9l-2 1.9M95.8 228.1l-1.8 1.7" fill="none" stroke="#231f20" stroke-width=".21"/>
<path d="M95 201.7v29.9M101 201.7v29.9M95 228.8h6M96 227.9l-2 1.9M102 227.9l-2 1.9" fill="none" stroke="#231f20" stroke-width=".21"/>
<path d="M101 201.7v29.9M101 228.8h42.5M102 227.9l-2 1.9M143.5 220.7v10.9M144.5 227.9l-2 1.9" fill="none" stroke="#231f20" stroke-width=".21"/>
<path d="M72.1 191.5l-1.2 1.7M72.5 190.9l4.1 2.9M73.9 190.7l-2.8 .5M77.6 193.7l-2.4 .4M78.4 191.2l-4.3 6" fill="none" stroke="#231f20" stroke-width=".21"/>
<path d="M66.9 186.9l5.6 4M76.6 193.8l5.7 4.1M77.9 193.6l-2.7 .5M78.4 191.2l-4.3 6M83.6 197.7l-2.7 .4M84.1 195.3l-4.3 6" fill="none" stroke="#231f20" stroke-width=".21"/>
<path d="M56.3 195.5l11.8 8.5M58.7 196l.4 2.8M58.9 197.4l-4.4 6.1M51.9 201.6l7.8 5.6M54.3 202.1l.5 2.8" fill="none" stroke="#231f20" stroke-width=".21"/>
<path d="M56.3 195.5l11.8 8.5M58.7 196l.4 2.8M60.9 189l11.8 8.4M63.3 189.5l.5 2.8M63.5 190.9l-4.6 6.5" fill="none" stroke="#231f20" stroke-width=".21"/>
<g fill="none" stroke="#231f20" stroke-width=".3">
<path d="M90.9 175.5l-2.3 3.4M113.1 175.5l-2.3 3.4M57.8 182.8l-2.3 3.5"/>
<circle cx="89.8" cy="177.4" r="1.13"/>
<circle cx="112" cy="177.4" r="1.14"/>
<circle cx="56.6" cy="184.7" r="1.14"/>
</g>
<path d="M81.7 179.5h15.7l3.6 11.2M103.9 179.5h15.7l5.3 12.9M48.6 186.9h15.7l9.3 11.1" fill="none" stroke="#231f20" stroke-width=".21"/>
<path d="M17.3 246.5h169.8v42.2h-169.8z" fill="#fff"/>
<path d="M17.3 246.5h169.8v42.2h-169.8z" fill="none" stroke="#fff" stroke-width=".71" stroke-linecap="butt"/>
<text font-size="9.3" fill="#231f20" x="111" y="68.9">20263</text>
<g font-size="6.7" fill="#231f20">
<text x="42" y="16.9">Stückliste Einzelteile</text>
<text x="73" y="70.7">BL8*360</text>
<text x="99.7" y="70.7">830</text>
<text x="73" y="78.8">S235JR</text>
</g>
<g font-size="4.7" fill="#231f20">
<text x="95.5" y="70.7">...</text>
<text x="65.9" y="88.6">172</text>
<text x="97.9" y="88.6">469</text>
<text x="130.8" y="88.6">190</text>
<text x="48.7" y="113.5" transform="rotate(-90 48.7 113.5)">240</text>
<text x="153.6" y="113.9" transform="rotate(-90 153.6 113.9)">249</text>
<text x="40.5" y="119.4" transform="rotate(-90 40.5 119.4)">360</text>
<text x="48.7" y="131.4" transform="rotate(-90 48.7 131.4)">120</text>
<text x="80.3" y="128.1" transform="rotate(-45 80.3 128.1)">R 11</text>
<text x="98" y="130.3" transform="rotate(-90 98 130.3)">143</text>
<text x="104.6" y="127.8" transform="rotate(-45 104.6 127.8)">R 11</text>
<text x="121.3" y="130.3" transform="rotate(-90 121.3 130.3)">143</text>
<text x="153.6" y="131.9" transform="rotate(-90 153.6 131.9)">111</text>
<text x="144.5" y="142.3" transform="rotate(45 144.5 142.3)">R 25</text>
<text x="48.3" y="144.4" transform="rotate(-45 48.3 144.4)">R 25</text>
<text x="79.6" y="144.2" transform="rotate(-45 79.6 144.2)">R 25</text>
<text x="116.3" y="144.2" transform="rotate(45 116.3 144.2)">R 25</text>
<text x="71.7" y="152.8">289</text>
<text x="99.3" y="152.8">218</text>
<text x="126.3" y="152.8">279</text>
<text x="88.5" y="159.8">22</text>
<text x="112.2" y="159.1">22</text>
<text x="98.8" y="163.9">830</text>
<text x="82.3" y="178.9">4 *</text>
<text x="92.6" y="178.9">18</text>
<text x="104.5" y="178.9">4 *</text>
<text x="114.8" y="178.9">18</text>
<text x="67.9" y="185.7" transform="rotate(35 67.9 185.7)">50</text>
<text x="126" y="183.5" transform="rotate(-37 126 183.5)">50</text>
<text x="49.2" y="186.3">4 *</text>
<text x="59.4" y="186.3">18</text>
<text x="89.2" y="189.3" transform="rotate(-90 89.2 189.3)">70</text>
<text x="116.5" y="190.7" transform="rotate(-37 116.5 190.7)">70</text>
<text x="137.5" y="186.3" transform="rotate(53 137.5 186.3)">120</text>
<text x="58.8" y="195" transform="rotate(-55 58.8 195)">80</text>
<text x="78.5" y="193.5" transform="rotate(35 78.5 193.5)">70</text>
<text x="144.8" y="195.9" transform="rotate(53 144.8 195.9)">122</text>
<text x="54.3" y="201.3" transform="rotate(-55 54.3 201.3)">75</text>
<text x="89.2" y="198.9" transform="rotate(-90 89.2 198.9)">100</text>
<text x="46.7" y="208.4" transform="rotate(63 46.7 208.4)">125.5°</text>
<text x="152.2" y="219.3" transform="rotate(-64 152.2 219.3)">127.3°</text>
<text x="74.6" y="227.4">346</text>
<text x="95.9" y="227.4">60</text>
<text x="119.1" y="227.4">425</text>
<text x="187.4" y="266">ev</text>
</g>
<text font-size="4" fill="#231f20" x="190" y="30.6">15.4</text>
<text font-size="3.3" fill="#231f20" x="133.8" y="30.3">Gesamtgewicht</text>
<g font-size="2.6" fill="#231f20">
<text x="42.4" y="21">Positions-Nr.</text>
<text x="62.5" y="20.9">Profil</text>
<text x="87" y="20.9">Material</text>
<text x="109.4" y="20.8">Anzahl</text>
<text x="119.5" y="20.8">Länge (mm)</text>
<text x="136" y="20.9">Fläche/Stk. (m²)</text>
<text x="156.5" y="21">Gewicht/Stk. (kg)</text>
<text x="183.2" y="21">Gewicht (kg)</text>
<text x="42.4" y="24.9">20263</text>
<text x="62.5" y="24.9">BL8*360</text>
<text x="87" y="25.2">S235JR</text>
<text x="116.1" y="25.2">1</text>
<text x="129.5" y="25.2">830</text>
<text x="150.9" y="24.9">0.5</text>
<text x="171.2" y="24.8">15.4</text>
<text x="192.7" y="25.1">15.4</text>
</g>
</svg>
